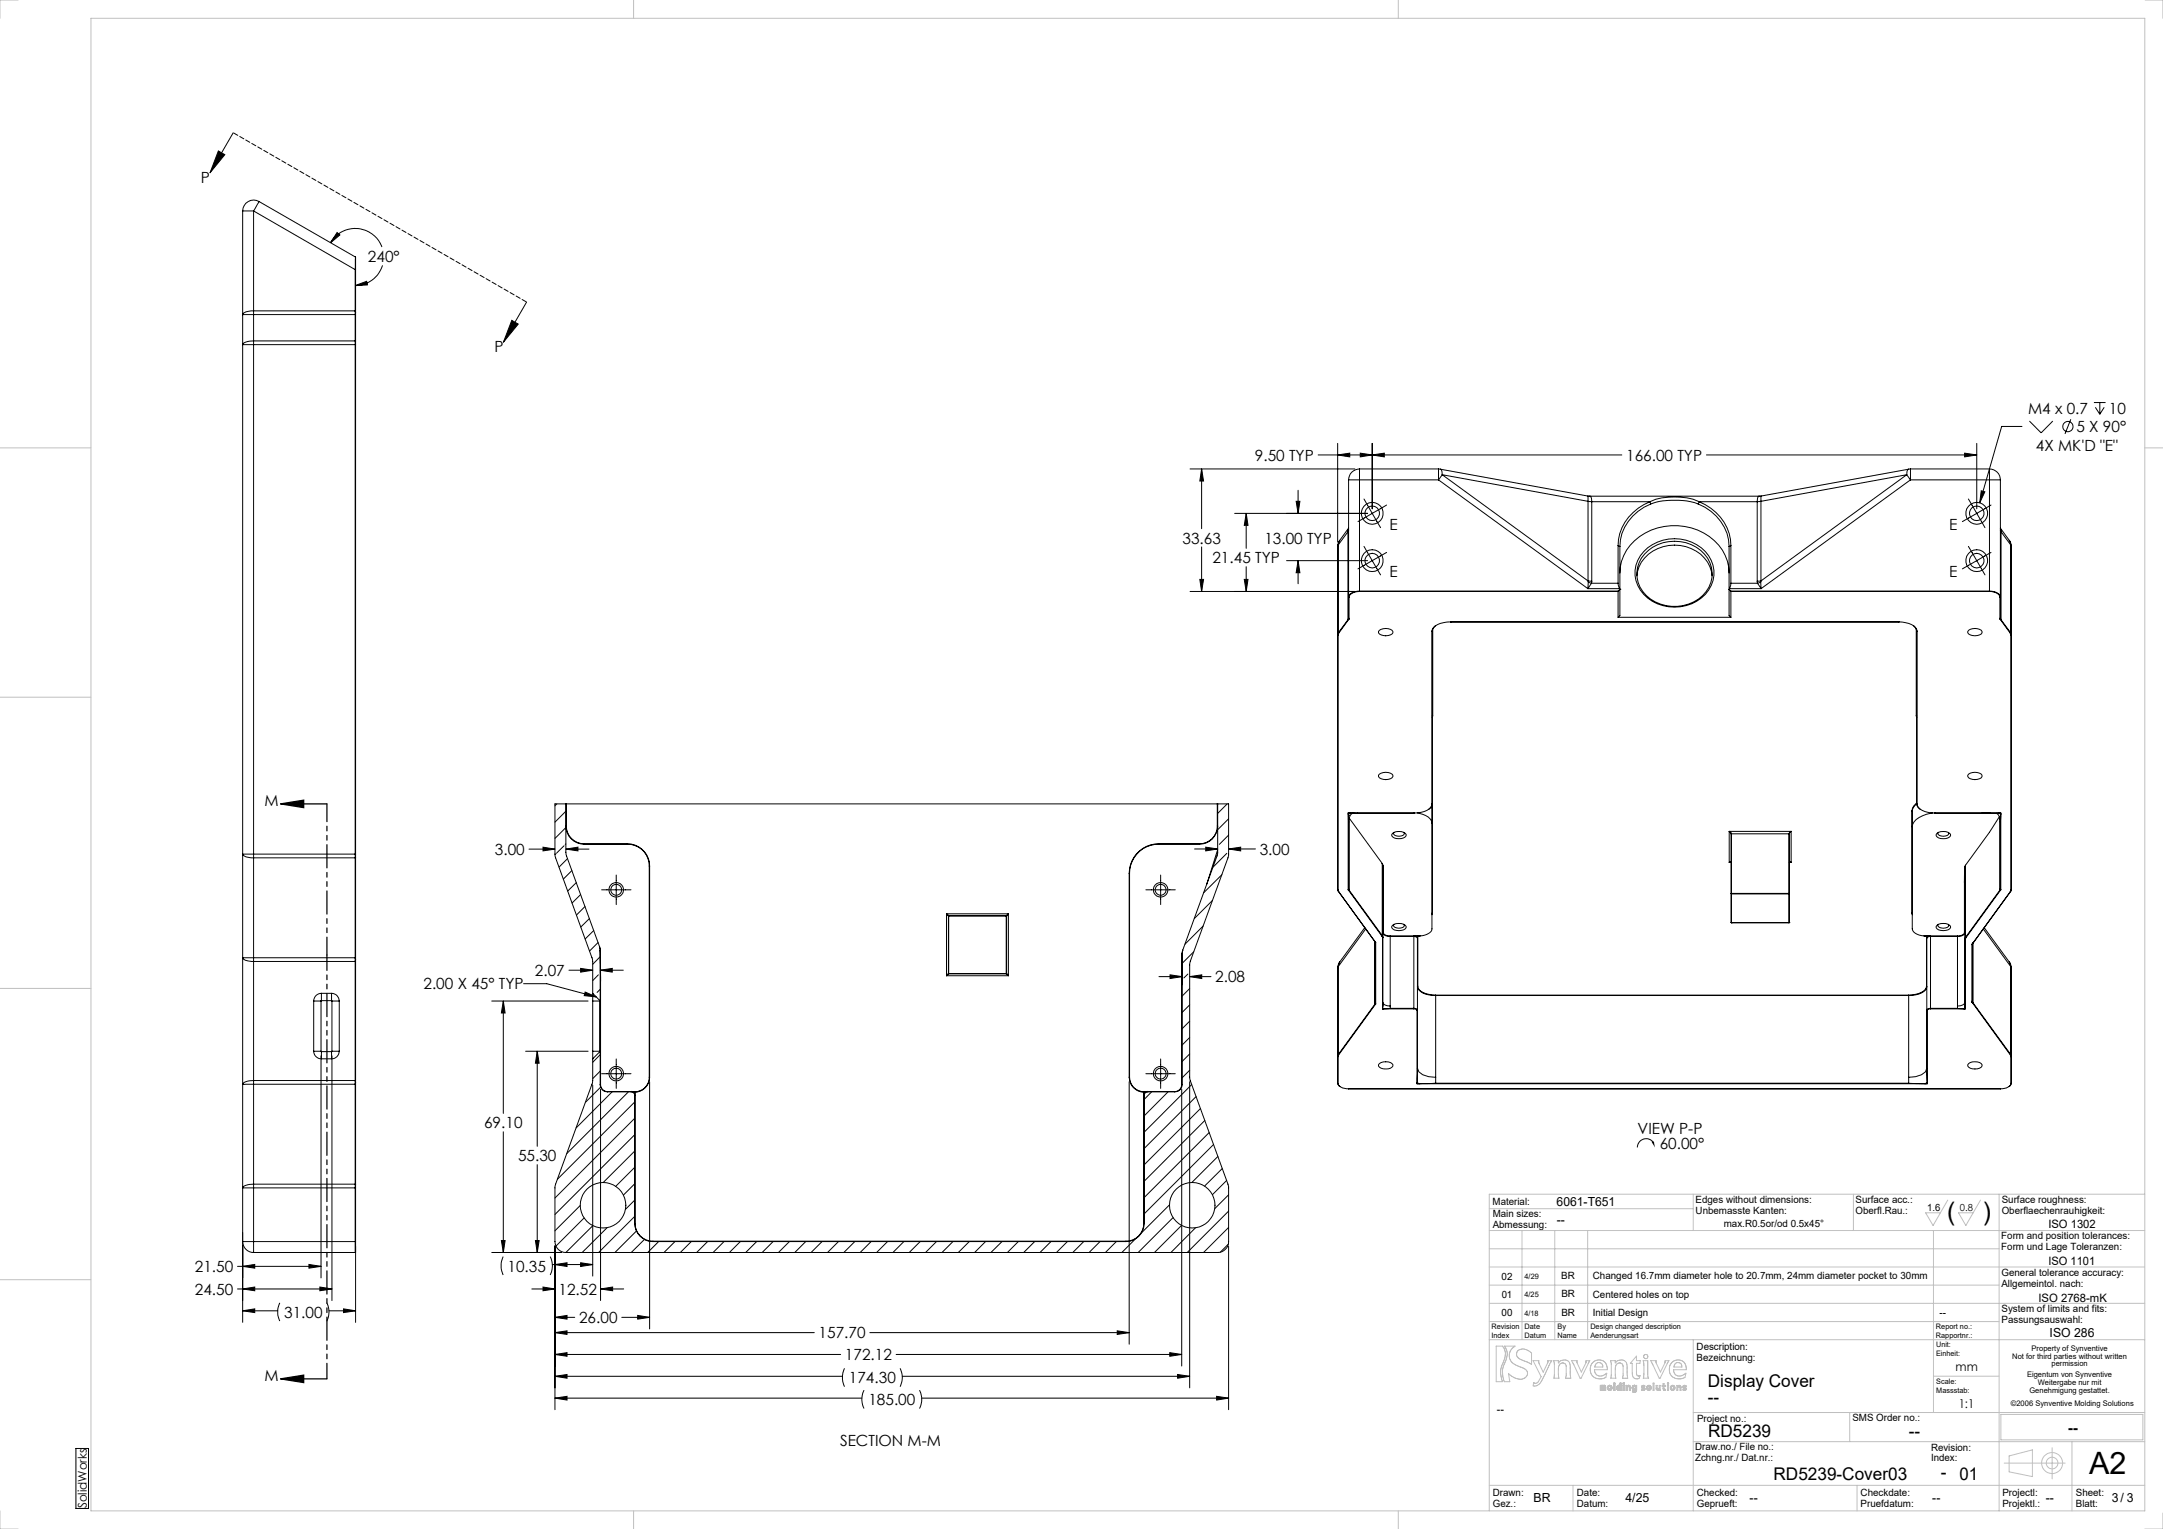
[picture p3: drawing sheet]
<svg xmlns="http://www.w3.org/2000/svg" width="594mm" height="420mm" viewBox="0 0 594 420" stroke-linecap="round" stroke-linejoin="round" font-family="sans-serif">
<g fill="none" stroke="#000" stroke-width=".27">
<path d="M64 36.5l-6.3 11M60 41.5l1.7 1-4 5zM66.6 57.9h3M66.6 57.9v305.3M69.6 57.9v27.5M69.6 57.9l27.9 16.2M71.2 55.4l-1.6 2.5M71.2 55.4a3 3 0 0 0-4.6 2.5M71.2 55.4l26.4 15.2M90.8 66.7a7.8 7.8 0 0 1 7.4-3.9 7.8 7.8 0 0 1 6.7 5.1M92.6 63.9l.7 .6-2.5 2.2zM97.5 78.4l3.2-1.1 .2 1z"/>
<path d="M97.5 74.1h.1M97.5 74.1v11.3M97.6 70.6l-.1 3.5M97.6 70.6v3.5M97.6 74.1v19.6M105.1 72.9a7.9 7.9 0 0 1-7.6 5.5M69.6 93.6v1.1M69.6 93.6a3.2 3.2 0 0 0-3 1.1h3M69.6 85.4a2.86 2.86 0 0 0-3 1h3M69.6 85.4v1M69.6 93.6h27.9M69.6 94.7h27.9"/>
<path d="M69.6 86.4v7.2M69.6 94.7v139.9M69.6 86.4h27.9M69.6 85.4h27.9M97.5 93.6v1.1M97.5 93.6l.1 .1M97.5 94.7h.1M97.5 85.4v1M97.5 86.4v7.2M97.5 94.7v139.9M97.6 93.7v1M97.6 94.7v139.9"/>
<path d="M140.5 88l1.8 1-4 5zM144.6 83l-6.3 11M555.3 117.1h-5.6l-6 21M557.3 115.7l3.2 3.2 3.2-3.2M568.7 115.2l-1.6 4M575 110.6h3.2M575.4 111.9l1.3 1.9M576.7 110.6v3.2M577.8 111.9l-1.1 1.9M326.8 128.8h45.3M330 128.8l.5 3.3h-1zM330 128.8v16.4"/>
<path d="M356 137.7h1l-.5 3.3zM356.5 134.7v6.3M362 125h83.4M367.3 125l3.4-.5v1zM367.3 121.8v27.1M370.3 131.8h3M370.3 131.8v37.9M373.3 128.8a3 3 0 0 0-3 3M373.3 128.8v3M373.3 128.8h21.7M373.3 131.8h21.7M373.3 131.8v30.6"/>
<path d="M373.6 124.5l3.2 .5-3.2 .5zM374.6 137.1l2.2 3.9M376.8 125l3.4-.5v1zM376.8 121.8v18M380.8 138.7l-4 2.3M395 128.8l.6 .1M395 128.8v3M395 131.8l41.1 29.9M395.6 128.9l.4 .6 .1 .9M395.6 128.9l40.5 7.4M396.1 130.4l-1.1 1.4M396.1 130.4l40 29.2"/>
<path d="M396.1 130.4l40 7.3M436.1 136.3v1.4M436.1 136.3h.5M436.1 137.7l1 .1M436.1 137.7v21.9M436.6 136.3l.4 .3 .1 1.2M436.6 136.3h46.5M437.1 137.8h16M437.1 137.8v21.8M453.1 137.8a13.4 13.4 0 0 0-8.7 12.1M453.1 137.8a18.1 18.1 0 0 1 13.5 0M453.1 137.8l.2 .6"/>
<path d="M453.3 138.4a13 13 0 0 0-8.4 11.7M453.3 138.4a21 21 0 0 1 13.1 0M466.4 138.4a13 13 0 0 1 8.4 11.7M466.6 137.8a13.4 13.4 0 0 1 8.7 12.1M466.6 137.8h16M466.6 137.8l-.2 .6M468.6 125h74.3M482.6 137.8v21.8M483.1 136.3l-.4 .3-.1 1.2M483.6 136.2l-.5 .1M483.6 137.7l-1 .1M483.6 137.7v21.9"/>
<path d="M523.6 130.4l1.1 1.4M523.6 130.4l-40 29.2M523.6 130.4l-40 7.3M524.1 128.9l-.4 .6-.1 .9M524.1 128.9l-40.5 7.4v1.4M524.7 128.8l-.6 .1M524.7 128.8v3M524.7 128.8h21.6M524.7 131.8h21.6M524.7 131.8l-41.1 29.9M539.5 124.5l3.4 .5-3.4 .5zM540.6 137.1l2.3 3.9"/>
<path d="M542.9 121.8v18M544.1 134.8l1 .3-1.4 3zM546.3 128.8a3 3 0 0 1 3 3M546.3 131.8h3M546.3 128.8v3M546.3 131.8v30.6M546.8 138.7l-3.9 2.3M549.3 131.8v37.9M329.5 159.2h1l-.5 3.3zM330 150.2v12.3M339.1 141h36.5M341.7 159.2h1l-.5 3.3z"/>
<path d="M342.2 141l.5 3.3h-1zM342.2 141v9.6M342.2 155.7v6.8M353.3 154h22.3M356.5 154l.5 3.3h-1zM356.5 154v6.4M367.3 150.2v94.1M367.5 149.7l-.2 .5M367.5 149.7v24.1M367.9 148.4l-.5 1.1-.1 .7M367.9 148.4l-.4 1.3M370.2 146.1v24.1"/>
<path d="M370.2 146.1l-2.7 3.6M370.3 145.5l-.1 .6M370.3 145.2l-.1 .9M370.3 145.1l-2.4 3.3M374.6 150.1l4.5 7.8M376.8 141l-3.9 2.3M376.8 141l2.3 3.9M380.8 151.7l-7.9 4.6M436.1 159.6l.1 .3M436.1 159.6h1M436.2 159.9l-.1 1.8M436.2 159.9l.9 .3"/>
<path d="M437.1 159.6v.6M444.4 149.9l.5 .2M444.4 149.9v10.3M444.9 157.4a13.3 13.3 0 0 1 10.3-12.4 15.7 15.7 0 0 1 18.6 7.6l.9 3.1 .1 1.7M444.9 150.1v19l-.5 .5M449.5 158.2a9.9 9.9 0 0 1 10.3-8.5 9.8 9.8 0 0 1 10.4 8.5M451.4 151.5a11.6 11.6 0 0 1 18.5 2.4 9 9 0 0 1-5.3 12 11.3 11.3 0 0 1-15.3-6.4 8.3 8.3 0 0 1 2.1-8zM451.6 152.2a11.3 11.3 0 0 1 17.3 1.1 8.5 8.5 0 0 1-5.2 12.6 11.1 11.1 0 0 1-13.3-4.6 8 8 0 0 1 1.2-9.1zM474.8 150.1v19l.5 .5M475.3 149.9l-.5 .2M475.3 149.9v10.3M482.6 159.6v.6"/>
<path d="M483.5 159.9l.1 1.8M483.5 159.9l-.9 .3M483.6 159.6l-.1 .3M483.6 159.6h-1M540.6 150.1l4.5 7.8M542.9 141l2.2 3.9M542.9 141l-4 2.3M546.8 151.7l-7.9 4.6M549.3 145.5l.2 .6M549.3 145.2l.2 .9M549.3 145.1l2.5 3.3M549.5 146.1v24.1"/>
<path d="M549.5 146.1l2.7 3.6M551.8 148.4l.3 .6 .2 1.2M551.8 148.4l.4 1.3M552.2 149.7l.1 .5M552.2 149.7v24.1M552.3 150.2v94.1M326.8 162.5h45.3M367.5 174.4v70M367.5 173.8l.1 .1M367.5 173.8v.6M367.6 173.9l-.1 .5M370.2 170.2l-2.7 3.6"/>
<path d="M370.3 169.7l-.1 .5M370.3 169.7l.2 .4M370.5 170.1l-2.9 3.8M370.5 164.1v6M370.5 170.1l-.3 .1M373.3 162.4a2.62 2.62 0 0 0-3 1.7h.2M373.3 162.4v.1M373.3 162.5a2.57 2.57 0 0 0-2.8 1.6M373.3 162.5h71.1M373.3 162.4h71.1M378.8 173.1a2.95 2.95 0 0 1 3.7 .4 1.14 1.14 0 0 1-1.3 1.1 2.82 2.82 0 0 1-2.6-.8zM393.2 173.4v47.5"/>
<path d="M393.3 173.3l-.1 .1M393.3 173.3v47.5M393.5 172.8v23.8M394.2 171.9l-.5 .4-.4 1M398.4 170.8l-1 .1a4.8 4.8 0 0 0-4.1 2l-.1 .5M398.4 170.8h.1M398.4 170.8h122.9M436.1 161.7h8.6M437.1 160.2l-1 1.5M437.1 160.2h7.3M444.4 160.2l.3 1.5M444.4 162.5v7.1"/>
<path d="M444.4 169.6h30.9M444.4 162.4v.1M444.7 161.7l.2 .2M444.9 161.9h.1M444.9 161.9l-.5 .5M474.8 161.9h.1M474.9 161.9l.4 .5M474.9 161.7v.2M474.9 161.7h8.7M475.3 162.4h71M475.3 162.4v.1M475.3 160.2l-.4 1.5"/>
<path d="M475.3 162.5h71M475.3 162.5v7.1M475.3 160.2h7.3M482.6 160.2l1 1.5M521.3 170.8l1.1 .1a4.7 4.7 0 0 1 3.9 2l.2 .5M521.3 170.8h.1M525.5 171.9l.5 .4 .3 1M526.2 172.8v23.8M526.3 173.3l.2 .1M526.3 173.3v47.5M526.5 173.4v47.5M540.6 173.1a2.9 2.9 0 0 1 3.7 .4v.3a2.77 2.77 0 0 1-3.9 0z"/>
<path d="M546.3 162.4a2.52 2.52 0 0 1 3 1.7h-.1M546.3 162.4v.1M546.3 162.5a2.63 2.63 0 0 1 2.9 1.6M549.2 164.1v6M549.2 170.1l2.9 3.8M549.2 170.1l.3 .1M549.3 169.7l.2 .5M549.3 169.7l-.1 .4M549.5 170.2l2.7 3.6M552.1 173.9l.1 .5M552.2 173.8l-.1 .1M552.2 173.8v.6"/>
<path d="M552.2 174.4v70M393.5 196.6l-.2 .1M393.5 196.6l-.2 .5M526.2 196.6l.1 .5M526.2 196.6l.1 .1M378.8 212.6a3 3 0 0 1 3.7 .4 1.88 1.88 0 0 1-2.6 1.1 1.14 1.14 0 0 1-1.3-1.1zM540.6 212.6a2.95 2.95 0 0 1 3.7 .4v.3a2.69 2.69 0 0 1-3.9 0zM69.6 234.6h-3a2.95 2.95 0 0 0 3 1M69.6 234.6v1M69.6 234.6h27.9M69.6 235.6v27.5M69.6 235.6h27.9"/>
<path d="M97.5 234.6h.1M97.5 234.6v1M97.5 235.6v27.5M97.6 234.6v1M97.6 235.6h-.1M97.6 235.6v89.7M145.3 233.2h7.1M149.1 232.7l3.3 .5-3.3 .5zM152.7 234.5l-.3 .3M152.9 220.8l-.5 .6M154.9 232.3l-2 2M155.4 222.8l-3 3"/>
<path d="M155.4 227.3l-3 3M155.4 231.8l-.2 .2M155.4 220.8h-3v14.1l10.3 28.4 .1 9.6M155.4 220.8v13.8l9.2 25.4M155.4 220.8h.1M155.4 233.2l3.3-.5v1zM155.4 233.2h6.3M155.5 226.9a4.7 4.7 0 0 0 4.9 5M155.5 226.9a4.9 4.9 0 0 0 4.9 4.9M155.5 220.8h178.8M155.5 220.8v6.1M155.9 235.8l-2.4 2.4"/>
<path d="M157.1 239.1l-2.4 2.4M160.4 231.8v.1M160.4 231.9h11.9M160.4 231.8h11.9M172.3 231.9a5.9 5.9 0 0 1 6 6M172.3 231.8a6.1 6.1 0 0 1 6.1 6.1M172.3 231.8v.1M178.3 237.9h.1M178.3 237.9v58M178.4 237.9v58M310.1 239.9h.1M310.1 239.9v56"/>
<path d="M310.2 239.9v56M318.2 231.9a8 8 0 0 0-8 8M318.2 231.8v.1M318.2 231.8a8.1 8.1 0 0 0-8.1 8.1M318.2 231.9h11.2M318.2 231.8h11.2M328 233.2h6.4M329.4 231.8v.1M331.1 232.7l3.3 .5-3.3 .5zM334.3 226.9a4.9 4.9 0 0 1-4.9 5M334.3 226.9a4.9 4.9 0 0 1-4.9 4.9M334.3 220.8h.1"/>
<path d="M334.3 220.8v6.1M334.4 220.8h3v14.2l-10.7 29.6v31.5l10.7 29.8v15.1a3 3 0 0 1-3 3h-179M334.4 220.8v13.8l-9.6 26.4M334.4 233.4l-3 9.5M336.9 234.4l-3.8 3.8M337 220.8l-2.6 2.6M337.4 233.2l3.3-.5v1zM337.4 233.2h7.4M337.4 224.9l-3 3M337.4 229.4l-2.5 2.5M370.2 223.3l.1 .3 .5-.3 2 .1M370.2 223.3h18.1"/>
<path d="M370.2 223.3v21.1M370.3 223.8l.3 .2M370.3 224v1.8M370.3 225.1v19M371.8 223.4a1.63 1.63 0 0 0-1.4 1.6v.1M379.6 237.2v.1M379.6 237.2l.2 1.6 .1 3.2M379.6 237.3l.2 .5M379.6 237.2l-9.1-12.5v19.9M379.6 237.3v19.7M379.8 237.8l-.1 39.1M379.8 237.8l.1 4.2"/>
<path d="M382.4 228.9a3 3 0 0 1 3.8 .3 1.19 1.19 0 0 1-1.4 1.1 2.64 2.64 0 0 1-2.6-.7zM382.8 228.7l-.1 .3a1.89 1.89 0 0 0 3 0l-.1-.3M388.3 223.3v.1M389.2 223.3l.3 .1a5 5 0 0 1 3.6 2.1l.1 .6M393.2 221.4v.5M393.2 220.9a3.2 3.2 0 0 1-3 2.2l-1.9 .2M393.2 221.9v33.2a3.1 3.1 0 0 1-3.2 2M393.2 221.3l.1 .5M393.3 220.8l-.1 .1M393.3 220.8a1.92 1.92 0 0 1-.9 1.5M393.3 221.8l-.1 .1M393.3 221.8v29"/>
<path d="M474.9 228.4l.6 .6M474.9 228.4l.5 .7M474.9 236.9l.3-.1 .2 .2M474.9 228.4v8.5M474.9 228.4h17M474.9 236.9h.5M475.3 236.8l-.4 .1M475.4 229.1v24.2M475.5 229l-.1 .1M475.5 229v16.4M475.5 229h15.8M491.3 229l.1 .1"/>
<path d="M491.3 229v16.4M491.4 229.1v24.2M491.4 236.9h.5M491.5 236.8l.4 .1M491.9 228.4l-.6 .6M491.9 228.4l-.5 .7M491.9 236.9l-.3-.1-.2 .2M491.9 228.4v8.5M525 222.8l.1 .1M525 222.8v28M525.1 222.9v32.2a3.1 3.1 0 0 0 3.3 2M526.3 220.8l.2 .1"/>
<path d="M526.3 220.6a2.99 2.99 0 0 0-1.3 2.2M526.3 220.8a1.92 1.92 0 0 0 1 1.5M526.3 220.8a3 3 0 0 0-1.2 2.1M526.5 220.9a3.2 3.2 0 0 0 3 2.2l1.9 .2M530.7 223.3a8.1 8.1 0 0 0-5.1 2.5l-.3 .6-.2 .7M531.4 223.3v.1M531.4 223.4l18.1-.1v21.1M532 228.9a3 3 0 0 1 3.7 .3 1.19 1.19 0 0 1-1.3 1.1 2.64 2.64 0 0 1-2.7-.7zM532.3 228.7l-.1 .3a1.89 1.89 0 0 0 3 0l-.1-.3M539.6 238.3v38.6M539.6 238.3l-.1 4.1M539.7 237.7v.1"/>
<path d="M539.7 237.7l-.2 1.6v3.1M539.7 237.8l-.1 .5M539.7 237.8v19.7M544.3 223.3h4.6l.6 .3-.2 2.2M548.3 223.4a2 2 0 0 1 .9 1.6M549.1 224.3l-2.8 4.3-6.6 9.1M549.2 224.7v19.9M549.3 224.2v19.9M158.3 242.4l-2.4 2.4M159.5 245.7l-2.4 2.4M160.7 249l-2.4 2.4M161.9 252.3l-2.4 2.4"/>
<path d="M163.1 255.6l-2.4 2.3M164.3 258.9l-2.4 2.3M165.2 244.4h8.1M169.2 240.4v8.1M259.9 251l.6 .5M259.9 251l.6 .6M259.9 251h17M259.9 251v17M260.5 251.6h.1M260.5 251.6v15.8M260.5 251.5v.1M260.5 251.5h15.8"/>
<path d="M260.5 251.6h15.8M276.3 251.5v.1M276.3 251.6h.1M276.3 251.5l.1 .1M276.3 251.6v15.8M276.4 251.6v15.8M276.9 251l-.5 .6M276.9 251l-.6 .5M276.9 251v17M314.7 244.4h8.1M318.7 240.4v8.1M330.4 254.4l-5 5"/>
<path d="M333 247.3l-5 5M335.6 240.3l-5.1 5M367.3 244.3l.2 .1M367.3 244.3l.3 .6M367.5 244.4l.1 .5M367.6 244.9h.1M367.6 244.9l9.9 13.7v17.3M367.6 244.9l10.2 14M370.2 244.4l9.3 12.7M370.2 244.4l.3 .2M370.3 244.1l.2 .5M370.3 244.1l-.1 .3"/>
<path d="M370.5 244.6l9.1 12.4M374.8 254.8l-6.9 9.4M375 255.2l-7.5 10.3M377.7 259.1v16.3M377.8 258.9l-.3-.3 .2 .5M377.8 258.9v16.9M377.8 258.9l-.1 .2M379.5 257.1l.2 .5M379.6 257l-.1 .1M379.6 257l.1 .6M379.7 257.6v19.5M379.9 256.1a1.63 1.63 0 0 0 1.9 1"/>
<path d="M379.9 256.1l-.1 .1a.8 .8 0 0 0 .8 .9l1.2 .1M379.9 242v14.1M381.8 257.1v.1M381.8 257.1h6.5M381.8 257.2v19.8M381.8 257.2h6.5M382.4 254.2a3 3 0 0 1 3.8 .3 1.15 1.15 0 0 1-1.4 1.1 2.73 2.73 0 0 1-2.6-.8zM382.8 253.9l-.1 .3a1.89 1.89 0 0 0 3 0l-.1-.3M388.3 257.1h.2M388.3 257.2l.7 .2 .3 .3M388.3 257.1v.1M388.3 257.2v19.8"/>
<path d="M388.5 257.1h1.5M389.3 257.7l-.1 39.5M389.3 257.2v.5M389.4 257.2v13.7M393.3 250.8l-.1 .5M393.3 250.8l-.1 .1M475.4 253.3l.1 .2M475.5 245.4v.2M475.5 253.5h.1M475.5 253.5h15.8M475.5 245.4h15.8M475.5 245.6h15.8"/>
<path d="M475.5 245.6v7.9M491.3 245.4v.2M491.3 253.5h.1M491.3 245.6v7.9M491.4 253.3l-.1 .2M525 250.8l.1 .5M525 250.8l.1 .1M528.4 257.1h1.5M529.1 257.2v13.7M529.1 257.7l.1 39.7-.6 .3-4.4-.1M529.1 257.2v.5M529.9 257.1h.3"/>
<path d="M530.2 257.2l-.8 .2-.3 .3M530.2 257.1v.1M530.2 257.1h7.4M530.2 257.2v19.8M530.2 257.2h7.4M532 254.2a3 3 0 0 1 3.7 .3 1.15 1.15 0 0 1-1.3 1.1 2.73 2.73 0 0 1-2.7-.8zM532.3 253.9l-.1 .3a1.89 1.89 0 0 0 3 0l-.1-.3M537.6 257.1v.1M537.6 257.2v19.8M539.5 256.1a1.63 1.63 0 0 1-1.9 1M539.5 256.1v.1a.8 .8 0 0 1-.8 .9l-1.1 .1M539.5 242.4v13.7"/>
<path d="M539.7 258.1v19M539.7 257.5l.2 .1M539.7 257.5v.6M539.9 257.6l-.2 .5M541.5 259.4v15.9M541.5 259.4l.2 .2M541.7 259.6v15.3M541.8 259l-.1 .6M541.8 259l-.3 .4M541.8 259.1v16.4M544.7 255.2l7.5 10.3M544.9 254.8l6.9 9.4"/>
<path d="M549.2 244.6l-9.5 12.9M549.3 244.1l-.1 .5M549.3 244.1l.2 .3M549.5 244.4l-9.6 13.2M549.5 244.4l-.3 .2M552.1 244.9l-10.6 14.5M552.2 244.9h-.1M552.2 244.9l-10.4 14.2M552.2 244.4l-.1 .5M552.3 244.3l-.1 .1M552.3 244.3l-.1 .6M69.6 263.1l-3-.1a2.44 2.44 0 0 0 2.5 1.1h.5"/>
<path d="M69.6 263.1v1M69.6 264.1v32.7M69.6 263.1h27.9M69.6 264.1h27.9M86.1 275h2.1M86.1 275v13.8M88.2 275v13.8M88.3 272.9a2.11 2.11 0 0 0-2.2 2.1M88.3 274.9l-.1 .1M88.3 272.9h2.8M88.3 274.9h2.8M88.3 272.9v2"/>
<path d="M91.1 272.9a2.11 2.11 0 0 1 2.1 2.1M91.1 274.9l.1 .1M91.1 272.9v2M91.2 275v13.8M91.2 275h2M93.2 275v13.8M97.5 263.1v1M97.5 264.1v32.7M135 275h26.5M138.2 275l.5 3.3h-1zM138.2 275v30.8M143.8 270.2h6.3l13.7 3.6"/>
<path d="M156.2 266.5h6.6M159.5 266l3.3 .5-3.3 .5zM160.7 272.5l3.1 1.3-3.4-.3zM162.8 272.9v2.1M162.8 275h2M162.8 275v13.8M162.8 272.9l1.9 2M164.3 267.8l-1.5 1.6M164.6 260l.2 1M164.6 260l.3 1v8.5M164.7 274.9v14M164.7 274.9h.1"/>
<path d="M164.8 274.9v.1M164.8 261l.1 8.5M164.8 261v13.9M164.8 275v13.8M164.8 262.8l-2 2.1M164.8 271.8l-.8 .8M164.8 266.5l3.3-.5v1zM164.8 266.5h6.4M164.9 269.5v28.4M259.9 268h17M260.5 267.4h.1M260.5 267.4v.1"/>
<path d="M260.5 267.4l-.6 .6M260.5 267.5l-.6 .5M260.5 267.4h15.8M260.5 267.5h15.8M276.3 267.4h.1M276.3 267.4v.1M276.3 267.5l.6 .5M276.4 267.4l-.1 .1M276.4 267.4l.5 .6M318.3 268.3h6.3M321.3 267.8l3.3 .5-3.3 .5zM324.5 270.5v27.4"/>
<path d="M324.6 262l-.1 8.5M324.6 262v35.9M324.8 261l-.2 1M324.8 261l-.2 3.2-.1 6.3M326.2 267.6l-1.1 1M326.7 271.6l-2.1 2M326.7 276l-2.1 2.1M326.7 268.3l3.3-.5v1zM326.7 268.3h5.9M327.8 261.4l-3.2 3.2M367.3 266v31.6M367.5 265.5l-.2 .5"/>
<path d="M367.5 265.5v24.1M367.9 264.2l-.5 1.1-.1 .7M367.9 264.2l-.4 1.3M377.5 275.9l-10 13.7M377.7 275.4l-.2 .5M377.7 275.4l.1 .4M377.8 275.8l-10.2 14M377.8 275.8l-.3 .1M379.7 277.1h8.6M379.7 276.9l.3 .2 1.8-.1M379.7 276.9v.2M379.8 275.5l-.1 1.2"/>
<path d="M379.8 275.4a1.81 1.81 0 0 0 2 .9M381.8 277h6.5M388.3 277.1l.6 .2 .2 .3M388.3 277v.1M388.3 277h.3a.43 .43 0 0 1 .5 .1 .43 .43 0 0 1 .1 .5h-.1M389.1 277.6v20.1h140.1v-20.1M389.4 270.9a3.1 3.1 0 0 0 3 2.2l1.9 .2M389.4 270.9l-.1 .1a3.3 3.3 0 0 0 3 2.3l2 .2M394.3 273.3v.2M394.3 273.3h129.9M394.3 273.5v24.1M394.3 273.5h129.9"/>
<path d="M524.2 273.3v.2M524.2 273.5v24.1M529.1 270.9a3.2 3.2 0 0 1-3.1 2.2l-1.8 .2M529.1 270.9v.1a2.43 2.43 0 0 1-2.2 2.1l-2.7 .4M530.2 277.1l-.7 .2-.3 .3M530.2 277v.1M530.2 277l-.9 .2-.1 .4M530.2 277.1h9.5M530.2 277h7.4M539.6 275.5v1.2M539.6 275.4a1.81 1.81 0 0 1-2 .9M539.6 276.9l-.2 .2-1.8-.1"/>
<path d="M539.6 276.9l.1 .2M541.5 275.3l10.6 14.5M541.5 275.3l.3 .2M541.7 274.9l.1 .6M541.7 274.9l-.2 .4M541.8 275.5l10.4 14.1M551.8 264.2l.3 .6 .2 1.2M551.8 264.2l.4 1.3M552.2 265.5l.1 .5M552.2 265.5v24.1M552.3 266v31.6M69.6 296.8a3 3 0 0 0-3 1.1l3-.1"/>
<path d="M69.6 296.8v1M69.6 297.8v27.5M69.6 297.8h27.9M69.6 296.8h27.9M86.1 288.8a2.11 2.11 0 0 0 2.2 2M86.1 288.8h2.1M88.2 290v61M88.2 288.8l.1 .1M88.3 290.8h2.8M88.3 288.9v1.9M88.3 288.9h2.8M91.1 288.9v1.9"/>
<path d="M91.2 290v67.2M91.2 288.8l-.1 .1M91.2 288.8h2M93.2 288.8a2.11 2.11 0 0 1-2.1 2M97.5 296.8v1M97.5 297.8v27.5M144.4 288.8h17.1M147.5 288.8l.6 3.2h-1.1zM147.5 288.8v26.1M162.8 290.8l-.2 6.9-10.2 28.1v15.2a3 3 0 0 0 3 3M162.8 288.8v2M162.8 288.8h2"/>
<path d="M162.8 298.1v52.4M164.7 288.9h.1M164.7 288.9l-1.9 1.9M164.8 297.9a1.99 1.99 0 0 0 2 2M164.8 288.8v.1M164.8 297.9h.1M164.8 288.9v9M164.8 289.7l-2 2.1M164.8 294.2l-2 2.1M164.9 297.9a1.93 1.93 0 0 0 1.9 1.9M164.9 299.2v58M165 298.6l-4.2 4.2"/>
<path d="M165.2 294.9h8.1M166.8 299.8v.1M166.8 299.9h6.5M166.8 299.8h6.5M168.1 299.9l-9.9 9.9M169.2 290.9v8.1M172.6 299.9l-17 17M173.3 299.9a1.02 1.02 0 0 1 1 1M173.3 299.8v.1M173.3 299.8h.3M173.6 299.8h1.4M174.4 300l-.1 .9"/>
<path d="M174.4 300v36.1M178.3 295.9a4 4 0 0 1-3.3 3.9M178.3 295.9h.1M178.4 295.9a4.1 4.1 0 0 1-4 4.1M178.4 297.2v67.8M310.1 297.2v72M310.1 295.9a4.1 4.1 0 0 0 4 4.1M310.1 295.9h.1M310.2 295.9a4 4 0 0 0 3.3 3.9M313.5 299.8h1.5M314.1 300l.1 .9M314.1 300v36.1"/>
<path d="M314.7 294.9h8.1M315 299.8h.2M315.2 299.9a1.02 1.02 0 0 0-1 1M315.2 299.8v.1M315.2 299.9h7.4M315.2 299.8h7.4M316.3 299.9l-2.1 2.1M318.7 290.9v8.1M320.8 299.9l-6.6 6.6M322.6 299.8v.1M324.5 297.9h.1M324.5 297.9a1.93 1.93 0 0 1-1.9 1.9"/>
<path d="M324.5 299.2v76M324.6 297.9a1.99 1.99 0 0 1-2 2M326.7 280.5l-2.1 2.1M326.7 285l-2.1 2.1M326.7 289.5l-2.1 2.1M326.7 294l-2.1 2.1M326.7 297.1v84.1M327.3 297.9l-13.1 13.1M367.3 297.6h.2M367.3 297.6l.6 .8M367.5 297.6a2.59 2.59 0 0 0 2.8 1.5M367.5 290.2v7.4"/>
<path d="M367.5 289.6l.1 .2M367.5 289.6v.6M367.6 289.8l-.1 .4M370.3 299.1h179M378.8 292.2a3 3 0 0 1 3.7 .3 1.19 1.19 0 0 1-1.3 1.1 2.73 2.73 0 0 1-2.6-.8zM389.1 297.4l.6 .3 4.6-.1M389.3 293.4l.3 1 1.1 .8 1.6 .6 2 .1M394.3 297.6h129.9M529.1 293.4l-.3 1-1.1 .8-1.6 .6-1.9 .1M540.6 292.2a2.95 2.95 0 0 1 3.7 .3 1.12 1.12 0 0 1-1.3 1.1 2.64 2.64 0 0 1-2.6-.8zM552.1 289.8l.1 .4M552.2 289.6l-.1 .2"/>
<path d="M552.2 289.6v.6M552.2 297.6a2.59 2.59 0 0 1-2.9 1.5M552.2 290.2v7.4M552.3 297.6h-.1M552.3 297.6l-.2 .5-.4 .3M138.2 310.9v33.1M147.5 319.9v24.1M174.3 300.9v35.2M174.3 302.7l-21.2 21.2M174.3 307.2l-21.9 21.9M174.3 311.7l-21.9 21.9M174.3 316.2l-8.6 8.6"/>
<path d="M314.2 300.9v35.2M328.5 301.2l-14.3 14.3M329.7 304.5l-15.5 15.5M330.9 307.8l-16.7 16.7M332.1 311.1l-17.9 17.8M333.3 314.4l-19.1 19M334.5 317.7l-7.2 7.1M454.2 314a2.42 2.42 0 0 0-2.8-1.1 2.42 2.42 0 0 0-1.7 2.3M69.6 325.3v1M69.6 325.3a3.2 3.2 0 0 0-3 1h3M69.6 326.3v14.7M69.6 325.3h27.9"/>
<path d="M69.6 326.3h27.9M97.5 325.3v1M97.5 325.3h.1M97.5 326.3h.1M97.5 326.3v14.7M97.6 325.3v1M97.6 326.3v14.7M159.3 331.1l-6.9 7M160.4 334.6l-7.7 7.7M162.8 336.7l-7.4 7.3M166.7 337.2l-6.8 6.8M174.3 336.1a5 5 0 0 0 5 4.9"/>
<path d="M174.3 336.1h.1M174.3 320.7l-5.2 5.2M174.3 325.2l-3.1 3.1M174.3 329.7l-2.5 2.5M174.3 334.1l-9.9 9.9M174.4 336.1a4.9 4.9 0 0 0 4.9 4.8M174.8 338.2l-5.9 5.8M314.1 336.1h.1M314.1 336.1a4.9 4.9 0 0 1-4.9 4.8M314.2 336.1a5 5 0 0 1-5 4.9M321.2 331l-7.7 7.6M322.2 334.5l-9.6 9.5"/>
<path d="M324.5 336.6l-7.5 7.4M328.3 337.2l-6.7 6.8M335.7 321l-4.9 4.8M336.9 324.3l-3.9 3.9M337.4 328.2l-3.8 3.8M337.4 332.7l-11.4 11.3M337.4 337.2l-6.9 6.8M65.2 347.9h23M65.2 354.1h26M66.6 347.9l3.4-.6v1.1zM66.6 354.1l3.4-.6v1.1zM69.6 341v3"/>
<path d="M69.6 341h-2.9a2.87 2.87 0 0 0 2.9 3M69.6 344h27.9M69.6 341h27.9M76.8 357.9l-.5 2v1.4l.5 1.6M84.8 347.3l3.4 .6-3.4 .5zM87.8 353.5l3.4 .6-3.4 .5zM89.7 357.9l.4 .9 .2 1.4-.2 1.7-.4 1M94.3 359.5l3.3 .6-3.3 .5zM97.5 341h.1M97.5 341v3M97.6 342.3v20.9M97.6 341l-.1 3"/>
<path d="M135 344h19.1M137.7 340.8h1l-.5 3.2zM138.2 345.2l-.6 2 .1 1.4 .5 1.6M146 354.1h6.4M147 340.8h1.1l-.6 3.2zM149.1 353.5l3.3 .6-3.3 .5zM151.1 345.2l.6 2.3-.2 1.8-.4 .9M151.7 347.4h11.1M152.4 347.4l3.3-.5v1zM152.4 342.3v44.9M159.5 346.9l3.3 .5-3.3 .5zM164.9 354.1l3.3-.6v1.1z"/>
<path d="M164.9 354.1h6.4M177 340.5l-3.6 3.5M179.3 340.9v.1M179.3 341h129.9M179.3 340.9h129.9M180.9 341l-3 3M185.3 341l-2.9 3M189.8 341l-3 3M194.3 341l-3 3M198.8 341l-3 3M203.3 341l-3 3M207.8 341l-3 3"/>
<path d="M212.3 341l-3 3M216.8 341l-3 3M221.3 341l-3 3M225.7 341l-3 3M230.3 341l-3 3M234.7 341l-3 3M239.2 341l-3 3M243.7 341l-3 3M248.2 341l-3 3M252.7 341l-3 3M257.2 341l-3 3M261.7 341l-3 3"/>
<path d="M266.2 341l-3 3M270.7 341l-3 3M275.2 341l-3.1 3M279.6 341l-3 3M284.1 341l-3 3M288.6 341l-3 3M293.1 341l-3 3M297.6 341l-3 3M302.1 341l-3 3M306.6 341l-3 3M309.2 340.9v.1M311.8 340.3l-3.7 3.7"/>
<path d="M337.3 341.8l-2.2 2.2M337.4 342.3v44.9M66.6 360.1l3.4-.6v1.1zM66.6 360.1h9.7M90.3 360.1h7.3M152.4 361.9l3.3-.6v1.1zM152.4 366.1l3.3-.5v1zM152.4 372.1l3.3-.5v1zM152.4 378.1l3.3-.5v1zM152.4 361.9h5.4M152.4 366.1h71.2M152.4 372.1h78.5"/>
<path d="M152.4 378.1h79M170.7 361.9h7.7M175.1 361.3l3.3 .6-3.3 .5zM231.9 375.9l-.5 1.9 .1 1.8 .4 1.3M238.9 366.1h71.2M246.1 372.1h78.4M247.2 375.9l.6 2.3-.2 1.4-.4 1.3M247.8 378.1h78.9M306.8 365.6l3.3 .5-3.3 .5zM321.2 371.6l3.3 .5-3.3 .5zM323.4 377.6l3.3 .5-3.3 .5zM20.8 397.9h3.5v16.5h-3.5z"/>
<path d="M152.4 384.1l3.3-.5v1zM152.4 384.1h84.3M237.3 381.9l-.4 .9-.2 1.4 .1 1.4 .5 1.3M252.5 381.9l.6 2v1l-.6 2M253.1 384.1h84.3M334.1 383.6l3.3 .5-3.3 .5z"/>
<circle cx="567.9" cy="117.2" r="1.41"/>
<circle cx="376.8" cy="154" r="2"/>
<circle cx="376.8" cy="141" r="2"/>
<circle cx="376.8" cy="154" r="3"/>
<circle cx="376.9" cy="141" r="3"/>
<circle cx="542.8" cy="154" r="2.99"/>
<circle cx="542.9" cy="141" r="3"/>
<circle cx="542.9" cy="141" r="2"/>
<circle cx="542.9" cy="154" r="2"/>
<circle cx="169.2" cy="244.4" r="1.51"/>
<circle cx="169.2" cy="244.4" r="2.01"/>
<circle cx="318.7" cy="244.4" r="2"/>
<circle cx="318.7" cy="244.4" r="1.51"/>
<circle cx="169.2" cy="294.9" r="1.5"/>
<circle cx="169.2" cy="294.9" r="2.01"/>
<circle cx="318.7" cy="294.9" r="2"/>
<circle cx="318.7" cy="294.9" r="1.5"/>
<circle cx="165.6" cy="331.1" r="6.3"/>
<circle cx="327.4" cy="331.1" r="6.3"/>
</g>
<g fill="#000">
<path d="M453.5 313.6h.7l.3 1.6z"/>
<path d="M140.5 88l1.8 1-4 5zM60 41.5l1.7 1-4 5z"/>
<path d="M84.8 347.3l3.4 .6-3.4 .5zM66.6 347.9l3.4-.6v1.1zM66.6 354.1l3.4-.6v1.1zM87.8 353.5l3.4 .6-3.4 .5zM92.6 63.9l.7 .6-2.5 2.2zM97.5 78.4l3.2-1.1 .2 1zM94.3 359.5l3.3 .6-3.3 .5zM66.6 360.1l3.4-.6v1.1zM147.5 288.8l.6 3.2h-1.1zM147 340.8h1.1l-.6 3.2zM160.7 272.5l3.1 1.3-3.4-.3zM137.7 340.8h1l-.5 3.2zM138.2 275l.5 3.3h-1zM149.1 353.5l3.3 .6-3.3 .5zM164.9 354.1l3.3-.6v1.1zM152.4 361.9l3.3-.6v1.1zM175.1 361.3l3.3 .6-3.3 .5zM149.1 232.7l3.3 .5-3.3 .5zM155.4 233.2l3.3-.5v1zM152.4 366.1l3.3-.5v1zM306.8 365.6l3.3 .5-3.3 .5zM152.4 372.1l3.3-.5v1zM321.2 371.6l3.3 .5-3.3 .5zM159.5 266l3.3 .5-3.3 .5zM164.8 266.5l3.3-.5v1zM321.3 267.8l3.3 .5-3.3 .5zM326.7 268.3l3.3-.5v1zM331.1 232.7l3.3 .5-3.3 .5zM337.4 233.2l3.3-.5v1zM152.4 347.4l3.3-.5v1zM159.5 346.9l3.3 .5-3.3 .5zM152.4 378.1l3.3-.5v1zM323.4 377.6l3.3 .5-3.3 .5zM152.4 384.1l3.3-.5v1zM334.1 383.6l3.3 .5-3.3 .5zM341.7 159.2h1l-.5 3.3zM342.2 141l.5 3.3h-1zM330 128.8l.5 3.3h-1zM329.5 159.2h1l-.5 3.3zM367.3 125l3.4-.5v1zM373.6 124.5l3.2 .5-3.2 .5zM544.1 134.8l-.4 3.3 1.4-3zM376.8 125l3.4-.5v1zM539.5 124.5l3.4 .5-3.4 .5zM356 137.7h1l-.5 3.3zM356.5 154l.5 3.3h-1z"/>
<path d="M77 378.8l6.4-1.1v2.1zM77 220.8l6.4-1v2z"/>
</g>
<path d="M77 220.8h12.7M77 220.8l6.4-1v2zM77 378.8h12.7M77 378.8l6.4-1.1v2.1z" fill="none" stroke="#000" stroke-width=".35"/>
<g fill="none" stroke="#c0c0c0" stroke-width=".27">
<path d="M5 0h-5v5M25 5h564v410h-564zM174 0v5M384 0v5M589.1 0h4.9v5M0 123h25M589 123h5M0 191.5h25M0 271.5h25M409 338h180M409 332h56M418 338v30"/>
<path d="M427 338v30M436 338v30M465 328v10M509 328v10M531 338v50M534.9 329.7l-4 6.9-2.1-3.5h4.1M543.9 329.7l-4 6.9-2.1-3.5h4.1M549 328v87M589 328h-180v87M0 351.5h25M409 358h180M409 353h140"/>
<path d="M409 348h180M409 343h140M409 363h140M409 368h180M410.9 369.8h1.7a3.5 3.5 0 0 1 .6 3.2l-.1 .3a6.8 6.8 0 0 0-.5 6.2h-1.7zM413.1 369.8h3a2.88 2.88 0 0 0-1.6 2.9 2.88 2.88 0 0 0 2.2 2.5l1 .3a1.67 1.67 0 0 1 1.5 1 1.67 1.67 0 0 1-.2 1.8 3.1 3.1 0 0 1-4.1-.5l-.6-.5 .3 2.2h-1.5a6.6 6.6 0 0 1-.2-4.3l.5-1.3a3.7 3.7 0 0 0-.3-4.1zM416.7 371.1a2.63 2.63 0 0 1 3.9 .6v3.1l-1.6-.8a4.2 4.2 0 0 1-2.5-1.6v-.4zM421 373.8h1.6l.1 .7 1.1 2.4 1.2-2.5v-.6h1.2l-2.3 4.5a3.1 3.1 0 0 1-2.9 2.4l.1-.9 .6 .2 .6-.3 .9-1.5zM426.6 373.8h1.4v.6a1.74 1.74 0 0 1 1.9-.8 1.74 1.74 0 0 1 1.3 1.6l.2 3.4h-1.5l.2-3.3a1.07 1.07 0 0 0-1.2-.9 1.07 1.07 0 0 0-.9 1.2l.1 3h-1.4l.2-3.8zM431.6 373.8h1.5v.6l1.2 2.5 1.2-2.5v-.6h1.1l-2.4 4.8h-.3zM437.4 374.2a2.33 2.33 0 0 1 2.8-.4 2.33 2.33 0 0 1 1.2 2.5h-3.5a1.85 1.85 0 0 0 1.3 1.7 1.85 1.85 0 0 0 2.1-.8l-.3 1.1a2.73 2.73 0 0 1-3.7-.4 2.73 2.73 0 0 1 .1-3.7zM438.5 374.5a1.07 1.07 0 0 1 1.2-.1 1.07 1.07 0 0 1 .5 1.1h-2.3z"/>
<path d="M442.3 373.8h1.3v.6a1.74 1.74 0 0 1 1.9-.8 1.74 1.74 0 0 1 1.3 1.6l.2 3.4h-1.4l.1-3.3a1.07 1.07 0 0 0-1.2-.9 1.07 1.07 0 0 0-.9 1.2v2.3l.2 .7h-1.5l.2-3.8zM443.2 379.9h.3v2h-.3zM444.9 379.9h.3v2l-.3-.1a.52 .52 0 0 1-.9-.2l.1-.9 .4-.2 .4 .2zM446 379.9l-.3 .2M446 379.9v.3M446 380h.1M449.4 372.5v1.3h1.1l-.1 .7h-1v3l.4 .4h.6l-.3 .7a1.28 1.28 0 0 1-1.4-.1 1.28 1.28 0 0 1-.5-1.3v-2.7h-.5zM451.2 373.8h1.3v3.8l.2 1h-1.4l.1-3.6zM453.3 373.8h1.5v.6l1.2 2.5 1.3-2.6v-.5h1l-2.4 4.8h-.3zM454 379.9h.2v2h-.2zM457.9 380l.3-.1 .1 .2h-.4M457.9 379.9v.3"/>
<path d="M459.1 374.2a2.33 2.33 0 0 1 2.7-.4 2.33 2.33 0 0 1 1.3 2.5h-3.5a1.85 1.85 0 0 0 1.3 1.7 1.85 1.85 0 0 0 2.1-.8l-.3 1.1a2.75 2.75 0 0 1-3.7-.3 2.75 2.75 0 0 1 .1-3.8zM460.2 374.5a1.09 1.09 0 0 1 1.2-.1 1.09 1.09 0 0 1 .5 1.1h-2.2zM465 368v47M531 378h18M439.8 380.6h-.3v1.3h.3v-1.1M439.8 380.6h.1M439.8 380.6h.4a.5 .5 0 0 1 .7 .4v.9h-.2l-.1-1M439.8 380.9v.1M439.9 380.8h.1M439.9 380.8h-.1M440 380.8l.1 1.1h.3v-1.1M440 380.8h.1"/>
<path d="M440.4 380.8h.1M440.5 380.5l-.1 .1M440.5 380.8l.2 .2M440.6 380.8v.1M444.4 380.8h.1a.39 .39 0 0 1 .4 .5 .39 .39 0 0 1-.5 .2zM445.7 380.1h.4M445.7 380.1h.1M445.7 380.6h.3v1.3h-.3zM446.6 380.6l.2 .2 .4-.3 .4 .2 .1 1.2h-.2v-.8l-.2-.3-.4 .3v.8h-.3zM448.4 380.7l.5-.2 .3 .3 .2-.2v1.2a.61 .61 0 0 1-.4 .6 .61 .61 0 0 1-.7-.2l.2-.2 .4 .2 .3-.4a.63 .63 0 0 1-.9-.1 .63 .63 0 0 1 0-.8zM448.5 382.1h.1M448.7 380.8l.4 .1-.1 .7a.43 .43 0 0 1-.5-.2 .43 .43 0 0 1 .2-.6z"/>
<path d="M451 380.6l.3-.1 .4 .2v.2l-.5-.1-.1 .2a.49 .49 0 0 1 .6 .3 .49 .49 0 0 1-.2 .6l-.7-.1v-.3l.4 .2 .3-.2a.58 .58 0 0 1-.5-.9zM451 381.9h.1M451.1 380.9h.1M451.2 380.8h.1M452.6 380.9h.5l-.1 .7-.4-.1zM454.8 380.6h.3l.2 1.1 .3-.3v-.8h.3v1.3l-.1-.2a.52 .52 0 0 1-.6 .2 .52 .52 0 0 1-.4-.4zM457.4 381.8h.1M457.4 381.8l-.2 .1M457.4 381.8l-.4-.3v-.7h.4v-.2h-.4v-.5h-.3v.5h-.2v.2h.2l.1 1 .5 .1M457.9 380.6h.3v1.3h-.3zM459.1 380.9l.1-.1a.39 .39 0 0 1 .5 .4 .39 .39 0 0 1-.6 .3zM460.5 380.6l.2 .2a.5 .5 0 0 1 .8-.1l.1 1.2h-.2v-.8l-.2-.3-.4 .3v.8h-.3z"/>
<path d="M462.3 380.6l.8 .1-.1 .2-.3-.1-.3 .1a.53 .53 0 0 1 .6 .4 .53 .53 0 0 1-.3 .6l-.5-.1v-.3l.4 .2 .2-.2a.58 .58 0 0 1-.5-.9zM462.4 381.9h.1M462.5 380.8v.1M465 396h124M465 388h124M508 388v8M549.5 388.5h39v7h-39zM551.7 399.9l6.4-1.6v7.3l-6.4-1.3zM563.6 397.7v8.5M569 396v19M0 415v5h5M174 415v5"/>
<path d="M384 415v5M409 408h180M432 408v7M510 408v7M550.4 401.9h16.7M594 415.6v4.4h-5"/>
<circle cx="452" cy="372.6" r=".59"/>
<circle cx="442" cy="381.2" r=".4"/>
<circle cx="442" cy="381.2" r=".67"/>
<circle cx="452.8" cy="381.2" r=".68"/>
<circle cx="459.4" cy="381.2" r=".68"/>
<circle cx="563.6" cy="401.9" r="1.6"/>
<circle cx="563.6" cy="401.9" r="2.88"/>
</g>
<path d="M144.6 83l-80.5-46.5" fill="none" stroke="#000" stroke-width=".27" stroke-dasharray="1.3 .6" stroke-dashoffset="-.2"/>
<path d="M89.8 262.3v116.4" fill="none" stroke="#000" stroke-width=".35" stroke-dasharray="6.3 1.3 1.3 1.3 1.3 1.3" stroke-dashoffset="2.1"/>
<path d="M89.8 262.3v-41.5" fill="none" stroke="#000" stroke-width=".35" stroke-dasharray="6.3 1.3 1.3 1.3 1.3 1.3" stroke-dashoffset="1.5"/>
<text font-size="8.5" x="573.8" y="405">A2</text>
<g font-size="6.9">
<text x="534.7" y="335.2">(</text>
<text x="544.5" y="335.2">)</text>
</g>
<g font-size="4.8">
<text x="469" y="380.9">Display Cover</text>
<text x="469" y="385.3">--</text>
<text x="469.1" y="394.8">RD5239</text>
<text x="524.2" y="394.8">--</text>
<text x="487" y="406.6">RD5239-Cover03</text>
<text x="533" y="406.1">-</text>
<text x="538.1" y="406.6">01</text>
</g>
<g font-size="4.2">
<text x="55.2" y="50.3">P</text>
<text x="101" y="71.9">240°</text>
<text x="135.8" y="96.8">P</text>
<text x="556.9" y="113.6">M4 x 0.7</text>
<text x="579.1" y="113.6">10</text>
<text x="570.2" y="118.7">5 X 90°</text>
<text x="559.1" y="123.8">4X MK'D &quot;E&quot;</text>
<text x="344.6" y="126.6">9.50 TYP</text>
<text x="446.6" y="126.6">166.00 TYP</text>
<text x="324.7" y="149.3">33.63</text>
<text x="347.2" y="149.3">13.00 TYP</text>
<text x="381.6" y="145.7">E</text>
<text x="535.2" y="145.7">E</text>
<text x="333" y="154.7">21.45 TYP</text>
<text x="381.6" y="158.4">E</text>
<text x="535.2" y="158.4">E</text>
<text x="72.6" y="221.5">M</text>
<text x="135.9" y="234.8">3.00</text>
<text x="346" y="234.8">3.00</text>
<text x="146.9" y="268.1">2.07</text>
<text x="333.7" y="269.9">2.08</text>
<text x="116.3" y="271.8">2.00 X 45° TYP</text>
<text x="132.9" y="310">69.10</text>
<text x="449.7" y="311.4">VIEW P-P</text>
<text x="455.8" y="315.6">60.00°</text>
<text x="142.3" y="319">55.30</text>
<text x="53.5" y="349.4">21.50</text>
<text x="139.4" y="349.3">10.35</text>
<text x="53.5" y="355.6">24.50</text>
<text x="153.4" y="355.6">12.52</text>
<text x="78" y="362">31.00</text>
<text x="159" y="363.4">26.00</text>
<text x="224.8" y="367.6">157.70</text>
<text x="232" y="373.6">172.12</text>
<text x="72.6" y="379.4">M</text>
<text x="233.1" y="380">174.30</text>
<text x="238.5" y="386">185.00</text>
<text x="567.9" y="393.5">--</text>
<text x="230.7" y="397.1">SECTION M-M</text>
</g>
<g font-size="3.4">
<text x="427.5" y="331.2">6061-T651</text>
<text x="427.5" y="336.2">--</text>
<text x="562.9" y="367.3">ISO 286</text>
<text x="421.1" y="412.5">BR</text>
<text x="446.4" y="412.6">4/25</text>
<text x="480.5" y="412.7">--</text>
<text x="530.6" y="412.6">--</text>
<text x="561.8" y="412.5">--</text>
<text x="580" y="412.5">3/ 3</text>
</g>
<g font-size="3.3">
<text x="537" y="376.6">mm</text>
<text x="537.9" y="386.7">1:1</text>
<text x="23.9" y="414.3" transform="rotate(-90 23.9 414.3)">SolidWorks</text>
</g>
<g font-size="3.2">
<text x="562.5" y="337.3">ISO 1302</text>
<text x="562.5" y="347.4">ISO 1101</text>
<text x="559.8" y="357.5">ISO 2768-mK</text>
</g>
<text font-size="3" x="411.1" y="388.3">--</text>
<g font-size="2.7">
<text x="409.9" y="330.9">Material:</text>
<text x="409.9" y="334.4">Main sizes:</text>
<text x="465.6" y="330.4">Edges without dimensions:</text>
<text x="465.6" y="333.4">Unbemasste Kanten:</text>
<text x="509.6" y="330.4">Surface acc.:</text>
<text x="509.6" y="333.4">Oberfl.Rau.:</text>
<text x="529.2" y="332.6">1.6</text>
<text x="538.2" y="332.6">0.8</text>
<text x="549.7" y="330.4">Surface roughness:</text>
<text x="549.7" y="333.4">Oberflaechenrauhigkeit:</text>
<text x="409.9" y="337.4">Abmessung:</text>
<text x="473.4" y="337">max.R0.5or/od 0.5x45°</text>
<text x="549.6" y="340.4">Form and position tolerances:</text>
<text x="549.6" y="343.4">Form und Lage Toleranzen:</text>
<text x="412.4" y="351.6">02</text>
<text x="428.7" y="351.4">BR</text>
<text x="437.4" y="351.4">Changed 16.7mm diameter hole to 20.7mm, 24mm diameter pocket to 30mm</text>
<text x="549.6" y="350.4">General tolerance accuracy:</text>
<text x="549.6" y="353.4">Allgemeintol. nach:</text>
<text x="412.4" y="356.5">01</text>
<text x="428.8" y="356.4">BR</text>
<text x="437.4" y="356.4">Centered holes on top</text>
<text x="412.4" y="361.6">00</text>
<text x="428.8" y="361.6">BR</text>
<text x="437.4" y="361.6">Initial Design</text>
<text x="532.6" y="361.4">--</text>
<text x="549.7" y="360.4">System of limits and fits:</text>
<text x="549.7" y="363.4">Passungsauswahl:</text>
<text x="465.9" y="370.9">Description:</text>
<text x="465.9" y="373.9">Bezeichnung:</text>
<text x="466.1" y="390.5">Project no.:</text>
<text x="508.7" y="390.4">SMS Order no.:</text>
<text x="465.5" y="398.4">Draw.no./ File no.:</text>
<text x="465.5" y="401.4">Zchng.nr./ Dat.nr.:</text>
<text x="530.3" y="398.4">Revision:</text>
<text x="530.3" y="401.4">Index:</text>
<text x="410" y="410.9">Drawn:</text>
<text x="410" y="413.9">Gez.:</text>
<text x="433" y="410.9">Date:</text>
<text x="433" y="413.9">Datum:</text>
<text x="466" y="410.8">Checked:</text>
<text x="466" y="413.8">Geprueft:</text>
<text x="511" y="414">Pruefdatum:</text>
<text x="511" y="411">Checkdate:</text>
<text x="549.9" y="410.9">Projectl:</text>
<text x="549.9" y="413.9">Projektl.:</text>
<text x="570.1" y="410.9">Sheet:</text>
<text x="570.1" y="413.9">Blatt:</text>
</g>
<g font-size="2.1">
<text x="418.7" y="351.3">4/29</text>
<text x="418.6" y="356.2">4/25</text>
<text x="409.6" y="364.9">Revision</text>
<text x="418.6" y="361.4">4/18</text>
<text x="418.7" y="364.9">Date</text>
<text x="427.7" y="365">By</text>
<text x="436.7" y="365">Design changed description</text>
<text x="531.7" y="365">Report no.:</text>
<text x="409.6" y="367.4">Index</text>
<text x="418.7" y="367.4">Datum</text>
<text x="427.7" y="367.5">Name</text>
<text x="436.7" y="367.5">Aenderungsart</text>
<text x="531.7" y="367.5">Rapportnr.:</text>
<text x="531.7" y="370">Unit:</text>
<text x="557.9" y="371.1">Property of Synventive</text>
<text x="531.7" y="372.5">Einheit:</text>
<text x="552.6" y="373.2">Not for third parties without written</text>
<text x="563.4" y="375.4">permission</text>
<text x="531.7" y="380.1">Scale:</text>
<text x="531.7" y="382.6">Massstab:</text>
<text x="556.7" y="378.3">Eigentum von Synventive</text>
<text x="557.3" y="382.6">Genehmigung gestattet.</text>
<text x="559.6" y="380.5">Weitergabe nur mit</text>
<text x="552.2" y="386.2">©2006 Synventive Molding Solutions</text>
</g>
</svg>
